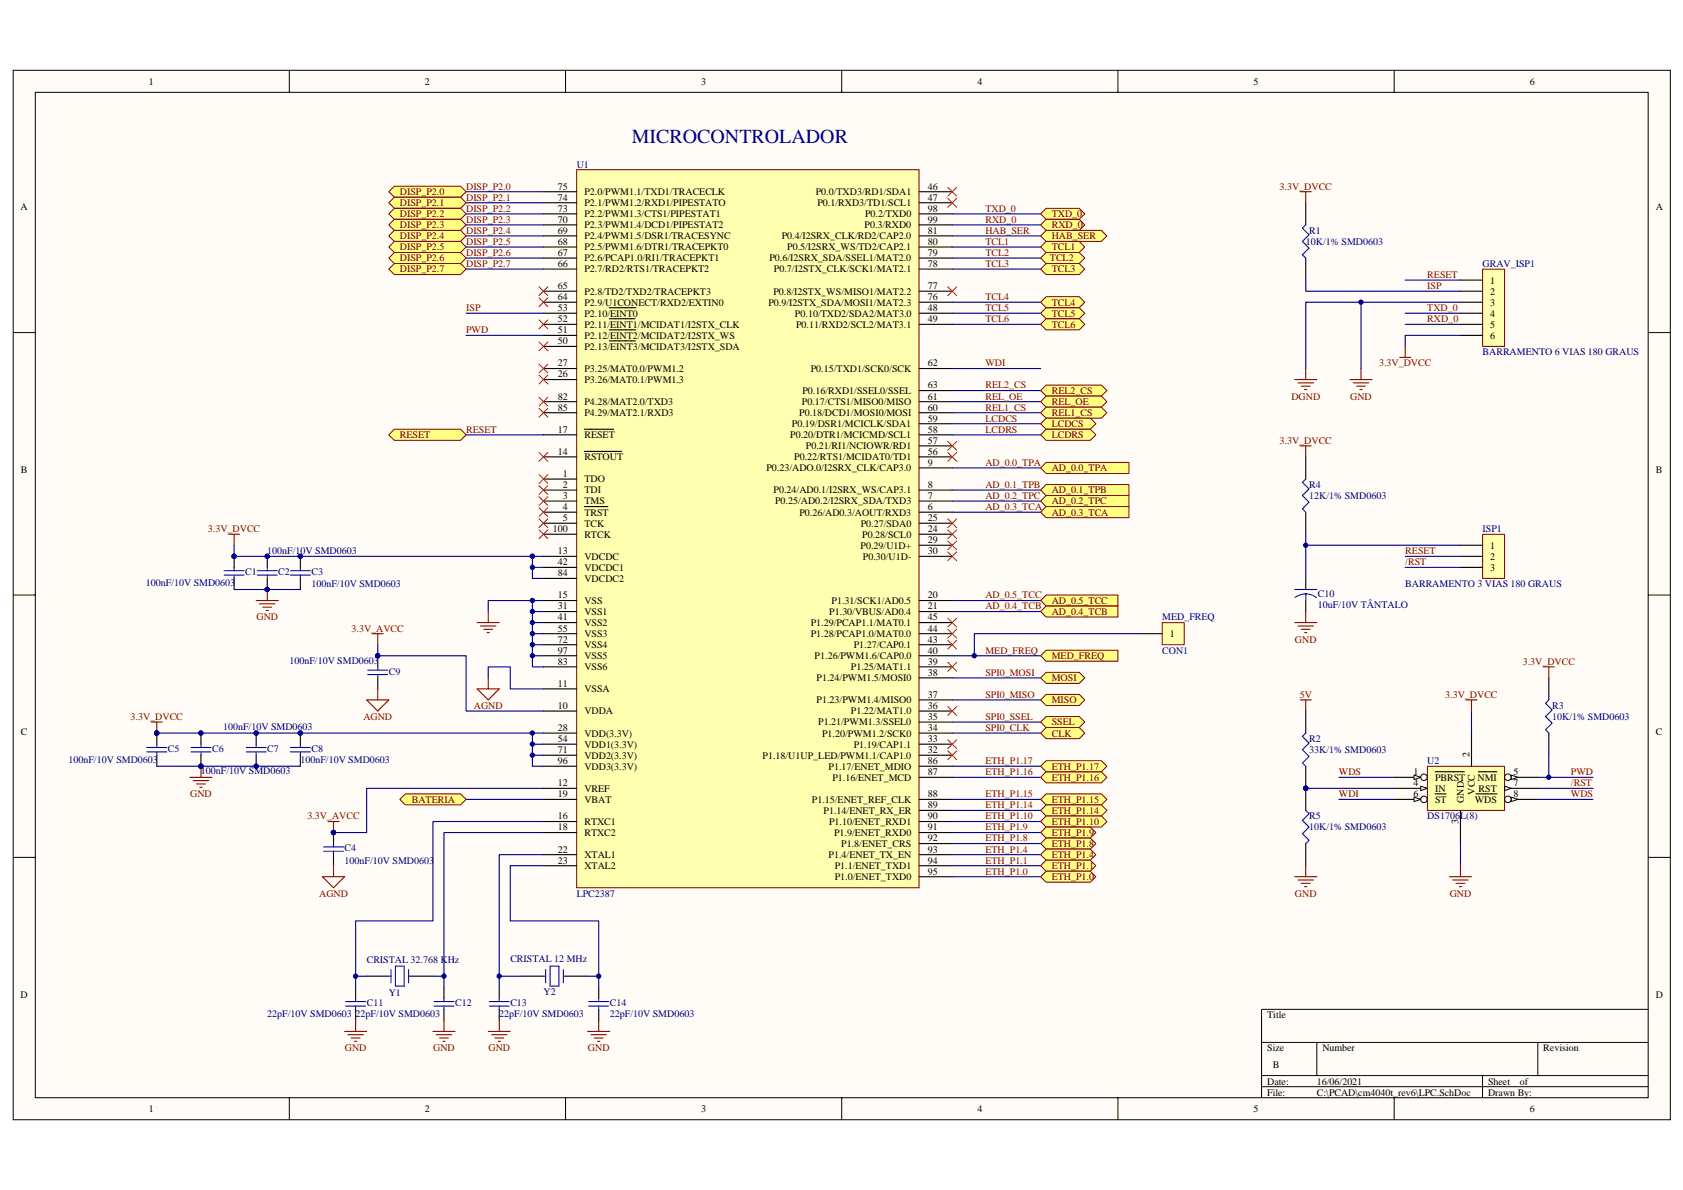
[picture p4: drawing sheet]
<svg xmlns="http://www.w3.org/2000/svg" width="420mm" height="297mm" viewBox="0 0 420 297" stroke-linecap="round" stroke-linejoin="round" font-family="sans-serif">
<path d="M3.3 17.6h413.7v261.9h-413.7z" fill="#fffcf8"/>
<path d="M3.3 17.5h413.7v262h-413.7z" fill="none" stroke="#000" stroke-width=".25"/>
<path d="M8.8 23.1h402.7v250.9h-402.7z" fill="#fffcf8"/>
<g fill="none" stroke="#000" stroke-width=".25">
<path d="M72.2 17.5v5.6M141.2 17.5v5.6M210.1 17.5v5.6M279.1 17.5v5.6M348.1 17.5v5.6M8.8 23.1h402.7v250.9h-402.7zM3.3 83h5.5M411.5 83h5.5M3.3 148.5h5.5M411.5 148.5h5.5M3.3 214h5.5M411.5 214h5.5"/>
<path d="M411.5 251.9h-96.6v22.1M72.2 274v5.5M141.2 274v5.5M210.1 274v5.5M279.1 274v5.5M314.9 260.2h96.6M314.9 268.5h96.6M314.9 271.3h96.6M328.7 260.2v8.3M348.1 274v5.5M370.1 268.5v5.5M383.9 260.2v8.3"/>
</g>
<path d="M144 42.4h85.4v179.2h-85.4z" fill="#ffffb0"/>
<path d="M144 42.4h85.4v179.2h-85.4z" fill="none" stroke="#800000" stroke-width=".25"/>
<g fill="none" stroke="#000" stroke-width=".28">
<path d="M135.7 47.9h8.2M135.7 50.6h8.2M135.7 53.4h8.2M135.7 56.1h8.2M135.7 58.9h8.2M229.5 47.9h8.2M229.5 50.6h8.2M229.5 53.4h8.2M229.5 56.1h8.2M229.5 58.9h8.2M135.7 61.7h8.2M135.7 64.4h8.2"/>
<path d="M135.7 67.2h8.2M135.7 72.7h8.2M135.7 75.4h8.2M135.7 78.2h8.2M152.1 76.8h1.4M152.1 79.6h1.4M153.6 76.8h.7M153.6 79.6h.7M154.4 76.8h4.3M154.4 79.6h4.1M229.5 61.7h8.2M229.5 64.4h8.2"/>
<path d="M229.5 67.2h8.2M229.5 72.7h8.2M229.5 75.4h8.2M229.5 78.2h8.2M135.7 81h8.2M135.7 92h8.2M135.7 83.7h8.2M135.7 86.5h8.2M135.7 94.7h8.2M152.1 82.3h1.4M152.1 85.1h1.4M153.6 82.3h.7"/>
<path d="M153.6 85.1h.7M154.4 82.3h4.3M154.4 85.1h4.2M229.5 81h8.2M229.5 92h8.2M229.5 97.5h8.2M135.7 114h8.2M135.7 100.3h8.2M135.7 103h8.2M135.7 108.5h8.2M135.7 119.6h8.2M145.9 107.1h3"/>
<path d="M145.9 112.7h2.8M148.8 112.7h1.4M149 107.1h1.2M150.3 112.7h1.6M150.3 107.1h1.4M151.8 107.1h1.4M152 112.7h3.2M229.5 111.3h8.2M229.5 114h8.2M229.5 100.3h8.2M229.5 103h8.2M229.5 105.8h8.2"/>
<path d="M229.5 108.5h8.2M229.5 116.8h8.2M58.5 138.9v2.7M66.7 138.9v2.7M75 138.9v2.7M135.7 125.1h8.2M135.7 133.3h8.2M135.7 138.9h8.2M135.7 122.3h8.2M135.7 127.8h8.2M135.7 130.6h8.2M145.9 126.4h1.4"/>
<path d="M147.4 126.4h2.8M150.3 126.4h1.4M229.5 125.1h8.2M229.5 133.3h8.2M229.5 136.1h8.2M229.5 138.9h8.2M229.5 122.3h8.2M229.5 127.8h8.2M229.5 130.6h8.2M58.5 144.4v2.8M66.7 144.4v2.8M75 144.4v2.8"/>
<path d="M135.7 149.9h8.2M135.7 152.7h8.2M135.7 155.4h8.2M135.7 158.2h8.2M135.7 141.6h8.2M135.7 144.4h8.2M229.5 149.9h8.2M229.5 152.7h8.2M229.5 155.4h8.2M229.5 158.2h8.2M94.3 163.7v2.8M94.3 169.2v2.8"/>
<path d="M135.7 177.5h8.2M135.7 163.7h8.2M135.7 166.5h8.2M135.7 160.9h8.2M135.7 172h8.2M229.5 177.5h8.2M229.5 163.7h8.2M229.5 166.5h8.2M229.5 169.2h8.2M229.5 174.7h8.2M229.5 160.9h8.2M39.1 183v2.8"/>
<path d="M39.1 188.5v2.8M50.2 183v2.8M50.2 188.5v2.8M64 183v2.8M64 188.5v2.8M75 183v2.8M75 188.5v2.8M135.7 185.8h8.2M135.7 188.5h8.2M135.7 191.3h8.2M135.7 183h8.2M135.7 199.5h8.2"/>
<path d="M135.7 196.8h8.2M229.5 185.8h8.2M229.5 188.5h8.2M229.5 191.3h8.2M229.5 194h8.2M229.5 183h8.2M229.5 180.2h8.2M229.5 199.5h8.2M83.3 207.8v2.8M83.3 213.3v2.8M135.7 205.1h8.2M135.7 207.8h8.2"/>
<path d="M135.7 216.1h8.2M135.7 213.3h8.2M229.5 205.1h8.2M229.5 207.8h8.2M229.5 216.1h8.2M229.5 213.3h8.2M229.5 218.8h8.2M229.5 210.6h8.2M229.5 202.3h8.2M88.8 246.4v2.8M88.8 251.9v2.8M91.5 243.7h5.6"/>
<path d="M102.6 243.7h5.5M110.8 246.4v2.8M110.8 251.9v2.8M124.6 246.4v2.8M124.6 251.9v2.8M130.2 243.7h5.5M141.2 243.7h5.5M149.5 246.4v2.8M149.5 251.9v2.8"/>
</g>
<g fill="none" stroke="#000080" stroke-width=".28">
<path d="M116.4 47.9h19.3M116.4 50.6h19.3M116.4 53.4h19.3M116.4 56.1h19.3M116.4 58.9h19.3M237.7 53.4h22.1M237.7 56.1h22.1M237.7 58.9h22.1M116.4 61.7h19.3M116.4 64.4h19.3M116.4 67.2h19.3M116.4 78.2h19.3"/>
<path d="M237.7 64.4h22.1M237.7 67.2h22.1M116.4 83.7h19.3M237.7 92h22.1M116.4 108.5h19.3M237.7 108.5h22.1M237.7 116.8h22.1M237.7 105.8h22.1M237.7 122.3h22.1M237.7 125.1h22.1M237.7 127.8h22.1M135.7 149.9h-13.8v2.8"/>
<path d="M237.7 149.9h22.1M237.7 152.7h22.1M94.3 160.9v2.8h22.1v13.8h19.3M121.9 169.2v-2.7h5.5v5.5h8.3M237.7 163.7h22.1M39.1 191.3h35.9M132.9 188.5h2.8M237.7 191.3h22.1M237.7 194h22.1M237.7 199.5h22.1M237.7 202.3h22.1M237.7 205.1h22.1"/>
<path d="M237.7 207.8h22.1M237.7 210.6h22.1M237.7 213.3h22.1M237.7 216.1h22.1M237.7 218.8h22.1M124.6 243.7h5.6"/>
</g>
<g fill="none" stroke="#00f" stroke-width=".28">
<path d="M56 143.6h4.9M56 142.5h4.9M58.5 141.6v.9M58.5 143.6v.8M64.2 143.6h5M64.2 142.5h5M66.7 141.6v.9M66.7 143.6v.8M72.5 143.6h5M72.5 142.5h5M75 141.6v.9M75 143.6v.8"/>
<path d="M91.8 168.4h5M91.8 167.3h5M94.3 166.5v.8M94.3 168.4v.8M36.6 187.7h5M36.6 186.6h5M39.1 185.8v.8M39.1 187.7v.8M47.7 187.7h5M47.7 186.6h5M50.2 185.8v.8M50.2 187.7v.8"/>
<path d="M61.5 187.7h5M61.5 186.6h5M64 185.8v.8M64 187.7v.8M72.5 187.7h5M72.5 186.6h5M75 185.8v.8M75 187.7v.8M80.8 212.5h5M80.8 211.4h5M83.3 210.6v.8M83.3 212.5v.8"/>
<path d="M86.3 251.1h5M86.3 250h5M88.8 249.2v.8M88.8 251.1v.8M97.1 243.7h.5M97.6 242v3.3M98.7 241.2h2.2v4.9h-2.2zM102 242v3.3M102 243.7h.6M108.4 251.1h4.9M108.4 250h4.9M110.8 249.2v.8"/>
<path d="M110.8 251.1v.8M122.2 251.1h4.9M122.2 250h4.9M124.6 249.2v.8M124.6 251.1v.8M135.7 243.7h.5M136.2 242v3.3M137.3 241.2h2.2v4.9h-2.2zM140.6 242v3.3M140.6 243.7h.6M147 251.1h4.9M147 250h4.9"/>
<path d="M149.5 249.2v.8M149.5 251.1v.8"/>
</g>
<g fill="none" stroke="#800000" stroke-width=".28">
<path d="M57.1 133.3h2.7M58.5 133.3v2.8M64 149.9h5.5M64.8 150.7h3.9M65.6 151.6h2.2M66.5 152.4h.5M66.7 147.2v2.7M92.9 158.2h2.8M94.3 158.2v2.7M91.5 174.7h5.6l-2.8 2.8zM94.3 172v2.7M119.1 172h5.5l-2.7 2.7z"/>
<path d="M121.9 169.2v2.8M37.8 180.2h2.7M39.1 180.2v2.8M47.4 194h5.5M48.2 194.9h3.9M49.1 195.7h2.2M49.9 196.5h.6M50.2 191.3v2.7M80.5 218.8h5.5l-2.7 2.8zM81.9 205.1h2.8M83.3 205.1v2.7M83.3 216.1v2.7"/>
<path d="M86 257.5h5.5M86.9 258.3h3.8M87.7 259.1h2.2M88.5 259.9h.6M88.8 254.7v2.8M108.1 257.5h5.5M108.9 258.3h3.9M109.7 259.1h2.3M110.6 259.9h.5M110.8 254.7v2.8M121.9 257.5h5.5M122.7 258.3h3.9"/>
<path d="M123.5 259.1h2.2M124.4 259.9h.5M124.6 254.7v2.8M146.7 257.5h5.5M147.5 258.3h3.9M148.4 259.1h2.2M149.2 259.9h.5M149.5 254.7v2.8"/>
</g>
<g fill="#000080" stroke="#000080" stroke-width=".25">
<circle cx="124.6" cy="243.7" r=".54"/>
<circle cx="75" cy="138.9" r=".53"/>
<circle cx="66.7" cy="138.9" r=".53"/>
<circle cx="66.7" cy="147.1" r=".53"/>
<circle cx="58.4" cy="138.9" r=".53"/>
<circle cx="94.3" cy="163.7" r=".53"/>
<circle cx="39.1" cy="183" r=".54"/>
<circle cx="50.1" cy="183" r=".53"/>
<circle cx="50.1" cy="191.3" r=".53"/>
<circle cx="63.9" cy="183" r=".54"/>
<circle cx="63.9" cy="191.3" r=".54"/>
<circle cx="75" cy="183" r=".54"/>
<circle cx="132.9" cy="188.5" r=".54"/>
<circle cx="83.3" cy="207.8" r=".54"/>
</g>
<path d="M370.2 67.2h5.4v19.3h-5.4z" fill="#ffffb0"/>
<path d="M370.1 67.2h5.5v19.3h-5.5z" fill="none" stroke="#800000" stroke-width=".25"/>
<path d="M326 50.6v5.5M326 64.4v5.5M364.6 69.9h5.5M364.6 72.7h5.5M364.6 75.4h5.5M364.6 78.2h5.5M364.6 81h5.5M364.6 83.7h5.5" fill="none" stroke="#000" stroke-width=".28"/>
<path d="M237.7 78.2h22.1M237.7 61.7h22.1M237.7 75.4h22.1M350.8 69.9h13.8M350.8 78.2h13.8M237.7 81h22.1M237.7 97.5h22.1M350.8 81h13.8M364.6 83.7h-13.8v2.8M237.7 100.3h22.1M237.7 103h22.1" fill="none" stroke="#000080" stroke-width=".28"/>
<path d="M324.6 47.9h2.8M326 47.9v2.7M337 94.7h5.5M337.9 95.6h3.8M338.7 96.4h2.2M339.5 97.2h.6M339.8 92v2.7M349.4 89.2h2.8M350.8 86.5v2.7" fill="none" stroke="#800000" stroke-width=".28"/>
<path d="M326 56.1l-.8 .9 1.6 1.6-1.6 1.7 1.6 1.6-1.6 1.7 .8 .8" fill="none" stroke="#00f" stroke-width=".28"/>
<path d="M290.2 155.4h5.4v5.5h-5.4z" fill="#ffffb0"/>
<path d="M290.1 155.4h5.5v5.5h-5.5z" fill="none" stroke="#800000" stroke-width=".25"/>
<path d="M284.6 158.2h5.5" fill="none" stroke="#000" stroke-width=".28"/>
<path d="M356.4 191.3h19.2v11h-19.2z" fill="#ffffb0"/>
<path d="M356.4 191.3h19.2v11h-19.2z" fill="none" stroke="#800000" stroke-width=".25"/>
<path d="M348.1 194h8.2" fill="none" stroke="#000" stroke-width=".28"/>
<circle cx="355.5" cy="194" r=".81" fill="#fffcf8" stroke="#000" stroke-width=".25"/>
<path d="M353 193.5l1.7 .5-1.7 .6z" fill="#fffcf8"/>
<path d="M353 193.5l1.7 .5-1.7 .6z" fill="none" stroke="#000" stroke-width=".25"/>
<path d="M348.1 196.8h8.2M358.3 192.6h1.2M359.6 192.6h1.5M361.2 192.6h2.8M364.1 192.6h1.5" fill="none" stroke="#000" stroke-width=".28"/>
<path d="M354.7 196.2l1.6 .6-1.6 .5z" fill="#fffcf8"/>
<path d="M354.7 196.2l1.6 .6-1.6 .5z" fill="none" stroke="#000" stroke-width=".25"/>
<path d="M348.1 199.5h8.2" fill="none" stroke="#000" stroke-width=".28"/>
<circle cx="355.5" cy="199.5" r=".81" fill="#fffcf8" stroke="#000" stroke-width=".25"/>
<path d="M353 199l1.7 .5-1.7 .6z" fill="#fffcf8"/>
<path d="M353 199l1.7 .5-1.7 .6z" fill="none" stroke="#000" stroke-width=".25"/>
<path d="M358.3 198.2h1.2M359.6 198.2h1.4M367.4 183v8.3M375.6 194h8.3M364.6 202.3v8.3" fill="none" stroke="#000" stroke-width=".28"/>
<circle cx="376.4" cy="194" r=".82" fill="#fffcf8" stroke="#000" stroke-width=".25"/>
<path d="M377.3 193.5l1.6 .5-1.6 .6z" fill="#fffcf8"/>
<path d="M377.3 193.5l1.6 .5-1.6 .6z" fill="none" stroke="#000" stroke-width=".25"/>
<path d="M369.1 192.6h4.6M375.6 196.8h8.3" fill="none" stroke="#000" stroke-width=".28"/>
<path d="M375.6 196.2l1.7 .6-1.7 .5z" fill="#fffcf8"/>
<path d="M375.6 196.2l1.7 .6-1.7 .5z" fill="none" stroke="#000" stroke-width=".25"/>
<path d="M375.6 199.5h8.3" fill="none" stroke="#000" stroke-width=".28"/>
<circle cx="376.4" cy="199.5" r=".82" fill="#fffcf8" stroke="#000" stroke-width=".25"/>
<path d="M377.3 199l1.6 .5-1.6 .6z" fill="#fffcf8"/>
<path d="M377.3 199l1.6 .5-1.6 .6z" fill="none" stroke="#000" stroke-width=".25"/>
<path d="M368.5 198.2h3.9M372.5 198.2h1.2" fill="none" stroke="#000" stroke-width=".28"/>
<path d="M370.2 133.4h5.4v11h-5.4z" fill="#ffffb0"/>
<path d="M370.1 133.4h5.5v11h-5.5z" fill="none" stroke="#800000" stroke-width=".25"/>
<path d="M326 114v5.6M326 127.8v5.5M364.6 136.1h5.5M364.6 138.9h5.5M326 144.4v2.8M326 149.9v2.8M364.6 141.6h5.5M326 177.5v5.5M386.7 169.2v5.5M326 191.3v11M386.7 183v5.5M326 210.6v5.5" fill="none" stroke="#000" stroke-width=".28"/>
<path d="M350.8 138.9h13.8M367.4 177.5v5.5M326 196.8h22.1M334.3 194h13.8M334.3 199.5h13.8M383.9 196.8h13.8M383.9 194h13.8M383.9 199.5h13.8M386.7 188.5v5.5M364.6 210.6v5.5" fill="none" stroke="#000080" stroke-width=".28"/>
<g fill="#000080" stroke="#000080" stroke-width=".25">
<circle cx="326" cy="196.8" r=".54"/>
<circle cx="386.6" cy="194" r=".54"/>
</g>
<path d="M326 119.6l-.8 .8 1.6 1.6-1.6 1.7 1.6 1.6-1.6 1.7 .8 .8M323.2 147.2h5.5M323.3 149.2l1.3-.7 1.4-.2 1.4 .2 1.3 .7M326 148.3v1.6M386.7 174.7l-.9 .9 1.7 1.6-1.7 1.7 1.7 1.6-1.7 1.7 .9 .8M326 183l-.8 .8 1.6 1.7-1.6 1.6 1.6 1.7-1.6 1.6 .8 .9M326 202.3l.8 .8-1.6 1.7 1.6 1.6-1.6 1.7 1.6 1.6-.8 .9" fill="none" stroke="#00f" stroke-width=".28"/>
<g fill="none" stroke="#800000" stroke-width=".28">
<path d="M324.6 111.3h2.8M326 111.3v2.7M323.2 155.4h5.5M324.1 156.3h3.8M324.9 157.1h2.2M325.7 157.9h.6M326 152.7v2.7M324.6 174.7h2.8M326 174.7v2.8M366 174.7h2.7M367.4 174.7v2.8M385.3 166.5h2.7"/>
<path d="M386.7 166.5v2.7M323.2 218.8h5.5M324.1 219.7h3.8M326 216.1v2.7M361.8 218.8h5.6M362.7 219.7h3.8M364.6 216.1v2.7M324.9 220.5h2.2M325.7 221.3h.6M363.5 220.5h2.2M364.3 221.3h.6"/>
</g>
<g fill="#ffff80" stroke="#800000" stroke-width=".25">
<path d="M259.8 199.5l1.4-1.3h13.8l1.3 1.3-1.3 1.4h-13.8z" fill-rule="evenodd"/>
<path d="M259.8 202.3l1.4-1.4h13.8l1.3 1.4-1.3 1.4h-13.8z" fill-rule="evenodd"/>
<path d="M259.8 205.1l1.4-1.4h13.8l1.3 1.4-1.3 1.3h-13.8z" fill-rule="evenodd"/>
<path d="M259.8 207.8l1.4-1.4h11l1.4 1.4-1.4 1.4h-11z" fill-rule="evenodd"/>
<path d="M259.8 210.6l1.4-1.4h11l1.4 1.4-1.4 1.3h-11z" fill-rule="evenodd"/>
<path d="M261.2 211.9h11l1.4 1.4-1.4 1.4h-11l-1.4-1.4z" fill-rule="evenodd"/>
<path d="M259.8 216.1l1.4-1.4h11l1.4 1.4-1.4 1.4h-11z" fill-rule="evenodd"/>
<path d="M259.8 218.8l1.4-1.3h11l1.4 1.3-1.4 1.4h-11z" fill-rule="evenodd"/>
<path d="M261.2 192.6h13.8l1.3 1.4-1.3 1.4h-13.8l-1.4-1.4z" fill-rule="evenodd"/>
<path d="M259.8 191.3l1.4-1.4h13.8l1.3 1.4-1.3 1.3h-13.8z" fill-rule="evenodd"/>
<path d="M259.8 53.4l1.4-1.4h8.2l1.4 1.4-1.4 1.4h-8.2z" fill-rule="evenodd"/>
<path d="M259.8 56.1l1.4-1.3h8.2l1.4 1.3-1.4 1.4h-8.2z" fill-rule="evenodd"/>
<path d="M259.8 58.9l1.4-1.4h13.8l1.3 1.4-1.3 1.4h-13.8z" fill-rule="evenodd"/>
<path d="M261.2 60.3h8.2l1.4 1.4-1.4 1.3h-8.2l-1.4-1.3z" fill-rule="evenodd"/>
<path d="M259.8 64.4l1.4-1.4h8.2l1.4 1.4-1.4 1.4h-8.2z" fill-rule="evenodd"/>
<path d="M259.8 67.2l1.4-1.4h8.2l1.4 1.4-1.4 1.3h-8.2z" fill-rule="evenodd"/>
<path d="M259.8 75.4l1.4-1.3h8.2l1.4 1.3-1.4 1.4h-8.2z" fill-rule="evenodd"/>
<path d="M259.8 78.2l1.4-1.4h8.2l1.4 1.4-1.4 1.4h-8.2z" fill-rule="evenodd"/>
<path d="M261.2 79.6h8.2l1.4 1.4-1.4 1.3h-8.2l-1.4-1.3z" fill-rule="evenodd"/>
<path d="M259.8 97.5l1.4-1.4h13.8l1.3 1.4-1.3 1.4h-13.8z" fill-rule="evenodd"/>
<path d="M261.2 98.9h13.8l1.3 1.4-1.3 1.3h-13.8l-1.4-1.3z" fill-rule="evenodd"/>
<path d="M259.8 103l1.4-1.4h13.8l1.3 1.4-1.3 1.4h-13.8z" fill-rule="evenodd"/>
<path d="M259.8 105.8l1.4-1.4h11l1.4 1.4-1.4 1.3h-11z" fill-rule="evenodd"/>
<path d="M261.2 107.1h11l1.4 1.4-1.4 1.4h-11l-1.4-1.4z" fill-rule="evenodd"/>
<path d="M259.8 116.8l1.4-1.4h20.6v2.8h-20.6z" fill-rule="evenodd"/>
<path d="M259.8 122.3l1.4-1.4h20.6v2.8h-20.6z" fill-rule="evenodd"/>
<path d="M259.8 125.1l1.4-1.4h20.6v2.7h-20.6z" fill-rule="evenodd"/>
<path d="M261.2 126.4h20.6v2.8h-20.6l-1.4-1.4z" fill-rule="evenodd"/>
<path d="M259.8 149.9l1.4-1.4h17.9v2.8h-17.9z" fill-rule="evenodd"/>
<path d="M259.8 152.7l1.4-1.4h17.9v2.7h-17.9z" fill-rule="evenodd"/>
<path d="M97.1 47.9l1.3-1.4h16.6l1.4 1.4-1.4 1.3h-16.6z" fill-rule="evenodd"/>
<path d="M97.1 50.6l1.3-1.4h16.6l1.4 1.4-1.4 1.4h-16.6z" fill-rule="evenodd"/>
<path d="M97.1 53.4l1.3-1.4h16.6l1.4 1.4-1.4 1.4h-16.6z" fill-rule="evenodd"/>
<path d="M97.1 56.1l1.3-1.3h16.6l1.4 1.3-1.4 1.4h-16.6z" fill-rule="evenodd"/>
<path d="M97.1 58.9l1.3-1.4h16.6l1.4 1.4-1.4 1.4h-16.6z" fill-rule="evenodd"/>
<path d="M98.4 60.3h16.6l1.4 1.4-1.4 1.3h-16.6l-1.3-1.3z" fill-rule="evenodd"/>
<path d="M97.1 64.4l1.3-1.4h16.6l1.4 1.4-1.4 1.4h-16.6z" fill-rule="evenodd"/>
<path d="M97.1 67.2l1.3-1.4h16.6l1.4 1.4-1.4 1.3h-16.6z" fill-rule="evenodd"/>
</g>
<path d="M284.6 158.2h-41.4v5.5" fill="none" stroke="#000080" stroke-width=".28"/>
<circle cx="243.2" cy="163.7" r=".54" fill="#000080" stroke="#000080" stroke-width=".25"/>
<g fill="#ffff80" stroke="#800000" stroke-width=".25">
<path d="M259.8 163.7l1.4-1.4h17.9v2.8h-17.9z" fill-rule="evenodd"/>
<path d="M98.4 107.1h16.6l1.4 1.4-1.4 1.4h-16.6l-1.3-1.4z" fill-rule="evenodd"/>
</g>
<path d="M323.2 94.7h5.5M324.1 95.6h3.8M324.9 96.4h2.2M325.7 97.2h.6M326 92v2.7" fill="none" stroke="#800000" stroke-width=".28"/>
<path d="M116.4 199.5h19.3" fill="none" stroke="#000080" stroke-width=".28"/>
<path d="M99.8 199.5l1.4-1.3h13.8l1.4 1.3-1.4 1.4h-13.8z" fill-rule="evenodd" fill="#ffff80" stroke="#800000" stroke-width=".25"/>
<g fill="none" stroke="#000080" stroke-width=".28">
<path d="M326 69.9v2.8h38.6M364.6 75.4h-38.6v16.6M58.5 136.1v2.8h74.4v5.5h2.8M132.9 138.9h2.8M326 136.1h38.6M132.9 149.9v16.6h2.8M132.9 141.6h2.8M132.9 152.7h2.8M132.9 155.4h2.8M132.9 158.2h2.8M132.9 160.9h2.8M132.9 163.7h2.8"/>
<path d="M237.7 174.7h22.1M39.1 183h96.6M132.9 183v8.3h2.8M132.9 185.8h2.8M237.7 183h22.1M237.7 180.2h22.1M135.7 207.8h-24.9v38.6M135.7 216.1h-8.3v13.8h22.1v16.5M135.7 213.3h-11.1v33.1M135.7 205.1h-27.6v24.8h-19.3v16.5M88.8 243.7h2.7M108.1 243.7h2.7"/>
</g>
<g fill="#000080" stroke="#000080" stroke-width=".25">
<circle cx="88.8" cy="243.7" r=".54"/>
<circle cx="110.8" cy="243.7" r=".54"/>
<circle cx="132.9" cy="138.9" r=".54"/>
<circle cx="58.4" cy="138.9" r=".53"/>
<circle cx="132.9" cy="141.6" r=".54"/>
<circle cx="132.9" cy="152.6" r=".54"/>
<circle cx="132.9" cy="149.9" r=".54"/>
<circle cx="132.9" cy="155.4" r=".54"/>
<circle cx="132.9" cy="158.2" r=".54"/>
<circle cx="132.9" cy="160.9" r=".54"/>
<circle cx="132.9" cy="163.7" r=".54"/>
<circle cx="39.1" cy="183" r=".54"/>
<circle cx="132.9" cy="183" r=".54"/>
<circle cx="132.9" cy="185.7" r=".54"/>
<circle cx="326" cy="136.1" r=".54"/>
</g>
<g fill="#ffff80" stroke="#800000" stroke-width=".25">
<path d="M259.8 180.2l1.4-1.3h8.2l1.4 1.3-1.4 1.4h-8.2z" fill-rule="evenodd"/>
<path d="M259.8 183l1.4-1.4h8.2l1.4 1.4-1.4 1.4h-8.2z" fill-rule="evenodd"/>
<path d="M259.8 174.7l1.4-1.4h8.2l1.4 1.4-1.4 1.4h-8.2z" fill-rule="evenodd"/>
</g>
<path d="M237.7 169.2h22.1" fill="none" stroke="#000080" stroke-width=".28"/>
<path d="M259.8 169.2l1.4-1.4h8.2l1.4 1.4-1.4 1.4h-8.2z" fill-rule="evenodd" fill="#ffff80" stroke="#800000" stroke-width=".25"/>
<path d="M339.8 75.4v16.6M326 133.3v11.1M58.5 147.2h16.5M350.8 141.6h13.8M135.7 196.8h-44.2v11h-8.2M146.7 243.7h2.8" fill="none" stroke="#000080" stroke-width=".28"/>
<g fill="#000080" stroke="#000080" stroke-width=".25">
<circle cx="339.8" cy="75.4" r=".54"/>
<circle cx="149.5" cy="243.7" r=".54"/>
<circle cx="83.3" cy="207.8" r=".54"/>
</g>
<path d="M119.1 155.4h5.5M119.9 156.3h3.9M120.8 157.1h2.2M121.6 157.9h.6M121.9 152.7v2.7" fill="none" stroke="#800000" stroke-width=".28"/>
<g fill="none" stroke="#f00" stroke-width=".25">
<path d="M236.6 46.8l2.2 2.2M236.6 49.5l2.2 2.2M238.8 46.8l-2.2 2.2M238.8 49.5l-2.2 2.2M134.6 79.8l2.2 2.3M134.6 74.3l2.2 2.2M134.6 71.6l2.2 2.2M136.8 79.8l-2.2 2.3M136.8 74.3l-2.2 2.2M136.8 71.6l-2.2 2.2M236.6 71.6l2.2 2.2M238.8 71.6l-2.2 2.2"/>
<path d="M134.6 99.2l2.2 2.2M134.6 93.6l2.2 2.2M134.6 90.9l2.2 2.2M134.6 85.4l2.2 2.2M136.8 99.2l-2.2 2.2M136.8 93.6l-2.2 2.2M136.8 90.9l-2.2 2.2M136.8 85.4l-2.2 2.2M134.6 118.5l2.2 2.2M134.6 112.9l2.2 2.2M134.6 101.9l2.2 2.2M136.8 118.5l-2.2 2.2"/>
<path d="M136.8 112.9l-2.2 2.2M136.8 101.9l-2.2 2.2M236.6 110.2l2.2 2.2M236.6 112.9l2.2 2.2M238.8 110.2l-2.2 2.2M238.8 112.9l-2.2 2.2M134.6 132.2l2.2 2.3M134.6 129.5l2.2 2.2M134.6 126.7l2.2 2.2M134.6 124l2.2 2.2M134.6 121.2l2.2 2.2M136.8 132.2l-2.2 2.3"/>
<path d="M136.8 129.5l-2.2 2.2M136.8 126.7l-2.2 2.2M136.8 124l-2.2 2.2M136.8 121.2l-2.2 2.2M236.6 129.5l2.2 2.2M236.6 132.2l2.2 2.3M236.6 135l2.2 2.2M236.6 137.8l2.2 2.2M238.8 129.5l-2.2 2.2M238.8 132.2l-2.2 2.3M238.8 135l-2.2 2.2M238.8 137.8l-2.2 2.2"/>
<path d="M236.6 154.3l2.2 2.2M236.6 157.1l2.2 2.2M236.6 159.8l2.2 2.2M238.8 154.3l-2.2 2.2M238.8 157.1l-2.2 2.2M238.8 159.8l-2.2 2.2M236.6 165.3l2.2 2.3M236.6 176.4l2.2 2.2M238.8 165.3l-2.2 2.3M238.8 176.4l-2.2 2.2M236.6 184.7l2.2 2.2M236.6 187.4l2.2 2.2"/>
<path d="M238.8 184.7l-2.2 2.2M238.8 187.4l-2.2 2.2"/>
</g>
<text font-size="5" fill="#000080" x="157.7" y="35.8">MICROCONTROLADOR</text>
<g font-size="2.5">
<text x="37.1" y="21.1">1</text>
<text x="106.1" y="21.1">2</text>
<text x="175.1" y="21.1">3</text>
<text x="244" y="21.1">4</text>
<text x="313" y="21.1">5</text>
<text x="381.9" y="21.1">6</text>
<text x="139.3" y="47.3">75</text>
<text x="231.7" y="47.3">46</text>
<text x="5.2" y="52.5">A</text>
<text x="139.3" y="50.1">74</text>
<text x="139.3" y="52.9">73</text>
<text x="145.9" y="48.7">P2.0/PWM1.1/TXD1/TRACECLK</text>
<text x="145.9" y="51.5">P2.1/PWM1.2/RXD1/PIPESTATO</text>
<text x="203.7" y="48.7">P0.0/TXD3/RD1/SDA1</text>
<text x="204.1" y="51.5">P0.1/RXD3/TD1/SCL1</text>
<text x="231.7" y="52.9">98</text>
<text x="231.7" y="50.1">47</text>
<text x="413.4" y="52.5">A</text>
<text x="139.3" y="55.6">70</text>
<text x="139.3" y="58.4">69</text>
<text x="145.9" y="54.2">P2.2/PWM1.3/CTS1/PIPESTAT1</text>
<text x="145.9" y="57">P2.3/PWM1.4/DCD1/PIPESTAT2</text>
<text x="145.9" y="59.7">P2.4/PWM1.5/DSR1/TRACESYNC</text>
<text x="195.1" y="59.7">P0.4/I2SRX_CLK/RD2/CAP2.0</text>
<text x="215.8" y="57">P0.3/RXD0</text>
<text x="216" y="54.2">P0.2/TXD0</text>
<text x="231.7" y="58.4">81</text>
<text x="231.7" y="55.6">99</text>
<text x="139.3" y="61.1">68</text>
<text x="139.3" y="63.9">67</text>
<text x="145.9" y="62.5">P2.5/PWM1.6/DTR1/TRACEPKT0</text>
<text x="145.9" y="65.3">P2.6/PCAP1.0/RI1/TRACEPKT1</text>
<text x="192.1" y="65.3">P0.6/I2SRX_SDA/SSEL1/MAT2.0</text>
<text x="196.5" y="62.5">P0.5/I2SRX_WS/TD2/CAP2.1</text>
<text x="231.7" y="63.9">79</text>
<text x="231.7" y="61.1">80</text>
<text x="139.3" y="66.6">66</text>
<text x="145.9" y="68">P2.7/RD2/RTS1/TRACEPKT2</text>
<text x="193.2" y="68">P0.7/I2STX_CLK/SCK1/MAT2.1</text>
<text x="231.7" y="66.6">78</text>
<text x="372.1" y="70.8">1</text>
<text x="139.3" y="72.2">65</text>
<text x="139.3" y="74.9">64</text>
<text x="139.3" y="77.7">53</text>
<text x="145.9" y="73.5">P2.8/TD2/TXD2/TRACEPKT3</text>
<text x="145.9" y="76.3">P2.9/U1CONECT/RXD2/EXTIN0</text>
<text x="191.8" y="76.3">P0.9/I2STX_SDA/MOSI1/MAT2.3</text>
<text x="193.1" y="73.5">P0.8/I2STX_WS/MISO1/MAT2.2</text>
<text x="231.7" y="72.2">77</text>
<text x="231.7" y="74.9">76</text>
<text x="231.7" y="77.7">48</text>
<text x="372.1" y="73.5">2</text>
<text x="372.1" y="76.3">3</text>
<text x="139.3" y="80.4">52</text>
<text x="139.3" y="83.2">51</text>
<text x="145.9" y="79">P2.10/EINT0</text>
<text x="145.9" y="81.8">P2.11/EINT1/MCIDAT1/I2STX_CLK</text>
<text x="198.5" y="79">P0.10/TXD2/SDA2/MAT3.0</text>
<text x="198.7" y="81.8">P0.11/RXD2/SCL2/MAT3.1</text>
<text x="231.7" y="80.4">49</text>
<text x="372.1" y="79">4</text>
<text x="372.1" y="81.8">5</text>
<text x="139.3" y="85.9">50</text>
<text x="145.9" y="84.6">P2.12/EINT2/MCIDAT2/I2STX_WS</text>
<text x="145.9" y="87.3">P2.13/EINT3/MCIDAT3/I2STX_SDA</text>
<text x="372.1" y="84.6">6</text>
<text x="139.3" y="91.5">27</text>
<text x="139.3" y="94.2">26</text>
<text x="145.9" y="92.8">P3.25/MAT0.0/PWM1.2</text>
<text x="145.9" y="95.6">P3.26/MAT0.1/PWM1.3</text>
<text x="202.4" y="92.8">P0.15/TXD1/SCK0/SCK</text>
<text x="231.7" y="91.5">62</text>
<text x="139.3" y="99.7">82</text>
<text x="145.9" y="101.1">P4.28/MAT2.0/TXD3</text>
<text x="200.2" y="101.1">P0.17/CTS1/MISO0/MISO</text>
<text x="200.3" y="98.4">P0.16/RXD1/SSEL0/SSEL</text>
<text x="231.7" y="97">63</text>
<text x="231.7" y="99.7">61</text>
<text x="139.3" y="102.5">85</text>
<text x="145.9" y="103.9">P4.29/MAT2.1/RXD3</text>
<text x="197.7" y="106.6">P0.19/DSR1/MCICLK/SDA1</text>
<text x="199.5" y="103.9">P0.18/DCD1/MOSI0/MOSI</text>
<text x="231.7" y="102.5">60</text>
<text x="231.7" y="105.2">59</text>
<text x="139.3" y="108">17</text>
<text x="139.3" y="113.5">14</text>
<text x="145.9" y="109.4">RESET</text>
<text x="197.3" y="109.4">P0.20/DTR1/MCICMD/SCL1</text>
<text x="201.2" y="112.1">P0.21/RI1/NCIOWR/RD1</text>
<text x="231.7" y="108">58</text>
<text x="231.7" y="113.5">56</text>
<text x="231.7" y="110.8">57</text>
<text x="5.2" y="118">B</text>
<text x="140.5" y="119">1</text>
<text x="145.9" y="114.9">RSTOUT</text>
<text x="191.3" y="117.7">P0.23/ADO.0/I2SRX_CLK/CAP3.0</text>
<text x="198.3" y="114.9">P0.22/RTS1/MCIDAT0/TD1</text>
<text x="231.7" y="116.3">9</text>
<text x="413.4" y="118">B</text>
<text x="140.5" y="121.8">2</text>
<text x="140.5" y="124.5">3</text>
<text x="145.9" y="120.4">TDO</text>
<text x="145.9" y="123.2">TDI</text>
<text x="145.9" y="125.9">TMS</text>
<text x="193.1" y="123.2">P0.24/AD0.1/I2SRX_WS/CAP3.1</text>
<text x="193.5" y="125.9">P0.25/AD0.2/I2SRX_SDA/TXD3</text>
<text x="231.7" y="124.5">7</text>
<text x="231.7" y="121.8">8</text>
<text x="140.5" y="127.3">4</text>
<text x="140.5" y="130.1">5</text>
<text x="145.9" y="128.7">TRST</text>
<text x="145.9" y="131.4">TCK</text>
<text x="199.6" y="128.7">P0.26/AD0.3/AOUT/RXD3</text>
<text x="214.9" y="131.4">P0.27/SDA0</text>
<text x="231.7" y="127.3">6</text>
<text x="231.7" y="130.1">25</text>
<text x="138" y="132.8">100</text>
<text x="145.9" y="134.2">RTCK</text>
<text x="214.9" y="137">P0.29/U1D+</text>
<text x="215.3" y="134.2">P0.28/SCL0</text>
<text x="231.7" y="132.8">24</text>
<text x="231.7" y="135.6">29</text>
<text x="372.1" y="137">1</text>
<text x="139.3" y="138.3">13</text>
<text x="139.3" y="141.1">42</text>
<text x="139.3" y="143.8">84</text>
<text x="145.9" y="139.7">VDCDC</text>
<text x="145.9" y="142.5">VDCDC1</text>
<text x="215.4" y="139.7">P0.30/U1D-</text>
<text x="231.7" y="138.3">30</text>
<text x="372.1" y="139.7">2</text>
<text x="372.1" y="142.5">3</text>
<text x="139.3" y="149.4">15</text>
<text x="145.9" y="145.2">VDCDC2</text>
<text x="231.7" y="149.4">20</text>
<text x="139.3" y="152.1">31</text>
<text x="139.3" y="154.9">41</text>
<text x="145.9" y="150.7">VSS</text>
<text x="145.9" y="153.5">VSS1</text>
<text x="207" y="153.5">P1.30/VBUS/AD0.4</text>
<text x="207.6" y="150.7">P1.31/SCK1/AD0.5</text>
<text x="231.7" y="152.1">21</text>
<text x="231.7" y="154.9">45</text>
<text x="139.3" y="157.6">55</text>
<text x="139.3" y="160.4">72</text>
<text x="145.9" y="156.3">VSS2</text>
<text x="145.9" y="159">VSS3</text>
<text x="145.9" y="161.8">VSS4</text>
<text x="202.4" y="156.3">P1.29/PCAP1.1/MAT0.1</text>
<text x="202.4" y="159">P1.28/PCAP1.0/MAT0.0</text>
<text x="213.1" y="161.8">P1.27/CAP0.1</text>
<text x="231.7" y="160.4">43</text>
<text x="231.7" y="157.6">44</text>
<text x="292.1" y="159">1</text>
<text x="139.3" y="163.2">97</text>
<text x="139.3" y="165.9">83</text>
<text x="145.9" y="164.5">VSS5</text>
<text x="145.9" y="167.3">VSS6</text>
<text x="203.4" y="164.5">P1.26/PWM1.6/CAP0.0</text>
<text x="212.4" y="167.3">P1.25/MAT1.1</text>
<text x="231.7" y="163.2">40</text>
<text x="231.7" y="165.9">39</text>
<text x="139.3" y="171.4">11</text>
<text x="145.9" y="172.8">VSSA</text>
<text x="203.9" y="170.1">P1.24/PWM1.5/MOSI0</text>
<text x="231.7" y="168.7">38</text>
<text x="139.3" y="177">10</text>
<text x="145.9" y="178.3">VDDA</text>
<text x="203.9" y="175.6">P1.23/PWM1.4/MISO0</text>
<text x="212.4" y="178.3">P1.22/MAT1.0</text>
<text x="231.7" y="174.2">37</text>
<text x="231.7" y="179.7">35</text>
<text x="231.7" y="177">36</text>
<text x="5.2" y="183.5">C</text>
<text x="139.3" y="182.5">28</text>
<text x="139.3" y="185.2">54</text>
<text x="145.9" y="183.9">VDD(3.3V)</text>
<text x="204.3" y="181.1">P1.21/PWM1.3/SSEL0</text>
<text x="205.2" y="183.9">P1.20/PWM1.2/SCK0</text>
<text x="231.7" y="182.5">34</text>
<text x="231.7" y="185.2">33</text>
<text x="413.4" y="183.5">C</text>
<text x="139.3" y="188">71</text>
<text x="139.3" y="190.7">96</text>
<text x="145.9" y="186.6">VDD1(3.3V)</text>
<text x="145.9" y="189.4">VDD2(3.3V)</text>
<text x="190.4" y="189.4">P1.18/U1UP_LED/PWM1.1/CAP1.0</text>
<text x="213.1" y="186.6">P1.19/CAP1.1</text>
<text x="231.7" y="188">32</text>
<text x="231.7" y="190.7">86</text>
<text x="366.8" y="189.1" transform="rotate(-90 366.8 189.1)">2</text>
<text x="139.3" y="196.3">12</text>
<text x="145.9" y="197.6">VREF</text>
<text x="145.9" y="192.1">VDD3(3.3V)</text>
<text x="206.9" y="192.1">P1.17/ENET_MDIO</text>
<text x="207.8" y="194.9">P1.16/ENET_MCD</text>
<text x="231.7" y="193.5">87</text>
<text x="352.9" y="193.5">1</text>
<text x="352.9" y="196.3">4</text>
<text x="358.3" y="194.9">PBRST</text>
<text x="358.3" y="197.6">IN</text>
<text x="368.9" y="194.9">NMI</text>
<text x="369.1" y="197.6">RST</text>
<text x="377.9" y="196.3">7</text>
<text x="377.9" y="193.5">5</text>
<text x="139.3" y="199">19</text>
<text x="145.9" y="200.4">VBAT</text>
<text x="202.7" y="200.4">P1.15/ENET_REF_CLK</text>
<text x="205.6" y="203.2">P1.14/ENET_RX_ER</text>
<text x="231.7" y="201.8">89</text>
<text x="231.7" y="199">88</text>
<text x="352.9" y="199">6</text>
<text x="358.3" y="200.4">ST</text>
<text x="365.5" y="200.4" transform="rotate(-90 365.5 200.4)">GND</text>
<text x="368.2" y="200.4">WDS</text>
<text x="368.2" y="198.3" transform="rotate(-90 368.2 198.3)">VCC</text>
<text x="377.9" y="199">8</text>
<text x="139.3" y="204.5">16</text>
<text x="139.3" y="207.3">18</text>
<text x="145.9" y="205.9">RTXC1</text>
<text x="145.9" y="208.7">RTXC2</text>
<text x="207" y="205.9">P1.10/ENET_RXD1</text>
<text x="208.2" y="208.7">P1.9/ENET_RXD0</text>
<text x="231.7" y="207.3">91</text>
<text x="231.7" y="204.5">90</text>
<text x="364.1" y="205.8" transform="rotate(-90 364.1 205.8)">3</text>
<text x="139.3" y="215.6">23</text>
<text x="139.3" y="212.8">22</text>
<text x="145.9" y="214.2">XTAL1</text>
<text x="206.9" y="214.2">P1.4/ENET_TX_EN</text>
<text x="210" y="211.4">P1.8/ENET_CRS</text>
<text x="231.7" y="210">92</text>
<text x="231.7" y="215.6">94</text>
<text x="231.7" y="212.8">93</text>
<text x="145.9" y="216.9">XTAL2</text>
<text x="208.4" y="219.7">P1.0/ENET_TXD0</text>
<text x="208.4" y="216.9">P1.1/ENET_TXD1</text>
<text x="231.7" y="218.3">95</text>
<text x="5.2" y="249">D</text>
<text x="413.4" y="249">D</text>
<text x="316.3" y="254.2">Title</text>
<text x="316.3" y="262.4">Size</text>
<text x="330.1" y="262.4">Number</text>
<text x="385.3" y="262.4">Revision</text>
<text x="317.7" y="266.6">B</text>
<text x="316.3" y="270.7">Date:</text>
<text x="316.3" y="273.5">File:</text>
<text x="328.7" y="273.5">C:\PCAD\cm4040t_rev6\LPC.SchDoc</text>
<text x="328.8" y="270.7">16/06/2021</text>
<text x="371.5" y="270.7">Sheet</text>
<text x="371.5" y="273.5">Drawn By:</text>
<text x="379.5" y="270.7">of</text>
<text x="37.1" y="277.6">1</text>
<text x="106.1" y="277.6">2</text>
<text x="175.1" y="277.6">3</text>
<text x="244" y="277.6">4</text>
<text x="313" y="277.6">5</text>
<text x="381.9" y="277.6">6</text>
</g>
<g font-size="2.5" fill="#000080">
<text x="144" y="41.8">U1</text>
<text x="326.8" y="58.4">R1</text>
<text x="326" y="61.1">10K/1% SMD0603</text>
<text x="370.1" y="66.6">GRAV_ISP1</text>
<text x="370.1" y="88.7">BARRAMENTO 6 VIAS 180 GRAUS</text>
<text x="326.8" y="121.8">R4</text>
<text x="326.8" y="124.5">12K/1% SMD0603</text>
<text x="370.1" y="132.8">ISP1</text>
<text x="61.2" y="143.6">C1</text>
<text x="66.7" y="138.3">100nF/10V SMD0603</text>
<text x="69.5" y="143.6">C2</text>
<text x="77.8" y="143.6">C3</text>
<text x="36.4" y="146.3">100nF/10V SMD0603</text>
<text x="77.8" y="146.6">100nF/10V SMD0603</text>
<text x="329" y="149.1">C10</text>
<text x="350.8" y="146.6">BARRAMENTO 3 VIAS 180 GRAUS</text>
<text x="290.1" y="154.9">MED_FREQ</text>
<text x="329" y="151.8">10uF/10V TÂNTALO</text>
<text x="72.3" y="165.7">100nF/10V SMD0603</text>
<text x="290.1" y="163.2">CON1</text>
<text x="97.1" y="168.4">C9</text>
<text x="387.5" y="177">R3</text>
<text x="387.5" y="179.7">10K/1% SMD0603</text>
<text x="55.7" y="182.2">100nF/10V SMD0603</text>
<text x="326.8" y="185.2">R2</text>
<text x="17.1" y="190.5">100nF/10V SMD0603</text>
<text x="41.9" y="187.7">C5</text>
<text x="52.9" y="187.7">C6</text>
<text x="66.7" y="187.7">C7</text>
<text x="75" y="190.5">100nF/10V SMD0603</text>
<text x="77.8" y="187.7">C8</text>
<text x="326.8" y="188">33K/1% SMD0603</text>
<text x="356.3" y="190.7">U2</text>
<text x="50.2" y="193.2">100nF/10V SMD0603</text>
<text x="326.8" y="204.5">R5</text>
<text x="326.8" y="207.3">10K/1% SMD0603</text>
<text x="356.3" y="204.5">DS1706L(8)</text>
<text x="86" y="212.5">C4</text>
<text x="86" y="215.6">100nF/10V SMD0603</text>
<text x="144" y="223.8">LPC2387</text>
<text x="91.6" y="240.4">CRISTAL 32.768 KHz</text>
<text x="127.4" y="240.1">CRISTAL 12 MHz</text>
<text x="91.6" y="251.1">C11</text>
<text x="97.1" y="248.6">Y1</text>
<text x="113.6" y="251.1">C12</text>
<text x="127.4" y="251.1">C13</text>
<text x="135.7" y="248.4">Y2</text>
<text x="152.2" y="251.1">C14</text>
<text x="66.7" y="253.9">22pF/10V SMD0603</text>
<text x="88.8" y="253.9">22pF/10V SMD0603</text>
<text x="124.6" y="253.9">22pF/10V SMD0603</text>
<text x="152.2" y="253.9">22pF/10V SMD0603</text>
</g>
<g font-size="2.5" fill="#800000">
<text x="116.4" y="47.3">DISP_P2.0</text>
<text x="319.5" y="47.3">3.3V_DVCC</text>
<text x="99.8" y="48.7">DISP_P2.0</text>
<text x="99.8" y="51.5">DISP_P2.1</text>
<text x="116.4" y="50.1">DISP_P2.1</text>
<text x="116.4" y="52.9">DISP_P2.2</text>
<text x="246" y="52.9">TXD_0</text>
<text x="99.8" y="54.2">DISP_P2.2</text>
<text x="99.8" y="57">DISP_P2.3</text>
<text x="99.8" y="59.7">DISP_P2.4</text>
<text x="116.4" y="55.6">DISP_P2.3</text>
<text x="116.4" y="58.4">DISP_P2.4</text>
<text x="246" y="55.6">RXD_0</text>
<text x="246" y="58.4">HAB_SER</text>
<text x="262.6" y="54.2">TXD_0</text>
<text x="262.6" y="57">RXD_0</text>
<text x="262.6" y="59.7">HAB_SER</text>
<text x="99.8" y="62.5">DISP_P2.5</text>
<text x="99.8" y="65.3">DISP_P2.6</text>
<text x="116.4" y="61.1">DISP_P2.5</text>
<text x="116.4" y="63.9">DISP_P2.6</text>
<text x="246" y="61.1">TCL1</text>
<text x="246" y="63.9">TCL2</text>
<text x="262.1" y="65.3">TCL2</text>
<text x="262.6" y="62.5">TCL1</text>
<text x="99.8" y="68">DISP_P2.7</text>
<text x="116.4" y="66.6">DISP_P2.7</text>
<text x="246" y="66.6">TCL3</text>
<text x="262.6" y="68">TCL3</text>
<text x="356.3" y="69.4">RESET</text>
<text x="116.4" y="77.7">ISP</text>
<text x="246" y="74.9">TCL4</text>
<text x="246" y="77.7">TCL5</text>
<text x="262.6" y="76.3">TCL4</text>
<text x="356.3" y="77.7">TXD_0</text>
<text x="356.3" y="72.2">ISP</text>
<text x="116.4" y="83.2">PWD</text>
<text x="246" y="80.4">TCL6</text>
<text x="262.6" y="79">TCL5</text>
<text x="262.6" y="81.8">TCL6</text>
<text x="356.3" y="80.4">RXD_0</text>
<text x="246" y="91.5">WDI</text>
<text x="344.3" y="91.5">3.3V_DVCC</text>
<text x="246" y="97">REL2_CS</text>
<text x="246" y="99.7">REL_OE</text>
<text x="262.6" y="98.4">REL2_CS</text>
<text x="262.6" y="101.1">REL_OE</text>
<text x="322.4" y="99.7">DGND</text>
<text x="337.1" y="99.7">GND</text>
<text x="246" y="105.2">LCDCS</text>
<text x="246" y="102.5">REL1_CS</text>
<text x="262.6" y="103.9">REL1_CS</text>
<text x="262.6" y="106.6">LCDCS</text>
<text x="99.8" y="109.4">RESET</text>
<text x="116.4" y="108">RESET</text>
<text x="246" y="108">LCDRS</text>
<text x="262.6" y="109.4">LCDRS</text>
<text x="319.5" y="110.8">3.3V_DVCC</text>
<text x="246" y="116.3">AD_0.0_TPA</text>
<text x="262.6" y="117.7">AD_0.0_TPA</text>
<text x="246" y="121.8">AD_0.1_TPB</text>
<text x="246" y="124.5">AD_0.2_TPC</text>
<text x="262.6" y="123.2">AD_0.1_TPB</text>
<text x="262.6" y="125.9">AD_0.2_TPC</text>
<text x="246" y="127.3">AD_0.3_TCA</text>
<text x="262.6" y="128.7">AD_0.3_TCA</text>
<text x="51.9" y="132.8">3.3V_DVCC</text>
<text x="350.8" y="138.3">RESET</text>
<text x="350.8" y="141.1">/RST</text>
<text x="246" y="149.4">AD_0.5_TCC</text>
<text x="64" y="154.9">GND</text>
<text x="246" y="152.1">AD_0.4_TCB</text>
<text x="262.6" y="150.7">AD_0.5_TCC</text>
<text x="262.6" y="153.5">AD_0.4_TCB</text>
<text x="87.8" y="157.6">3.3V_AVCC</text>
<text x="323.3" y="160.4">GND</text>
<text x="246" y="163.2">MED_FREQ</text>
<text x="262.6" y="164.5">MED_FREQ</text>
<text x="380.1" y="165.9">3.3V_DVCC</text>
<text x="246" y="168.7">SPI0_MOSI</text>
<text x="262.6" y="170.1">MOSI</text>
<text x="32.6" y="179.7">3.3V_DVCC</text>
<text x="90.7" y="179.7">AGND</text>
<text x="118.3" y="177">AGND</text>
<text x="246" y="179.7">SPI0_SSEL</text>
<text x="246" y="174.2">SPI0_MISO</text>
<text x="262.6" y="175.6">MISO</text>
<text x="324.5" y="174.2">5V</text>
<text x="360.8" y="174.2">3.3V_DVCC</text>
<text x="246" y="182.5">SPI0_CLK</text>
<text x="262.6" y="181.1">SSEL</text>
<text x="262.6" y="183.9">CLK</text>
<text x="246" y="190.7">ETH_P1.17</text>
<text x="246" y="193.5">ETH_P1.16</text>
<text x="262.6" y="194.9">ETH_P1.16</text>
<text x="262.6" y="192.1">ETH_P1.17</text>
<text x="334.3" y="193.5">WDS</text>
<text x="392.2" y="193.5">PWD</text>
<text x="392.2" y="196.3">/RST</text>
<text x="47.5" y="199">GND</text>
<text x="102.8" y="200.4">BATERIA</text>
<text x="246" y="199">ETH_P1.15</text>
<text x="246" y="201.8">ETH_P1.14</text>
<text x="262.6" y="200.4">ETH_P1.15</text>
<text x="262.6" y="203.2">ETH_P1.14</text>
<text x="334.3" y="199">WDI</text>
<text x="392.2" y="199">WDS</text>
<text x="76.7" y="204.5">3.3V_AVCC</text>
<text x="246" y="207.3">ETH_P1.9</text>
<text x="246" y="204.5">ETH_P1.10</text>
<text x="262.6" y="205.9">ETH_P1.10</text>
<text x="262.6" y="208.7">ETH_P1.9</text>
<text x="246" y="210">ETH_P1.8</text>
<text x="246" y="212.8">ETH_P1.4</text>
<text x="246" y="215.6">ETH_P1.1</text>
<text x="262.6" y="211.4">ETH_P1.8</text>
<text x="262.6" y="214.2">ETH_P1.4</text>
<text x="246" y="218.3">ETH_P1.0</text>
<text x="262.6" y="216.9">ETH_P1.1</text>
<text x="262.6" y="219.7">ETH_P1.0</text>
<text x="79.7" y="223.8">AGND</text>
<text x="323.3" y="223.8">GND</text>
<text x="361.9" y="223.8">GND</text>
<text x="86.1" y="262.4">GND</text>
<text x="108.2" y="262.4">GND</text>
<text x="122" y="262.4">GND</text>
<text x="146.8" y="262.4">GND</text>
</g>
</svg>
